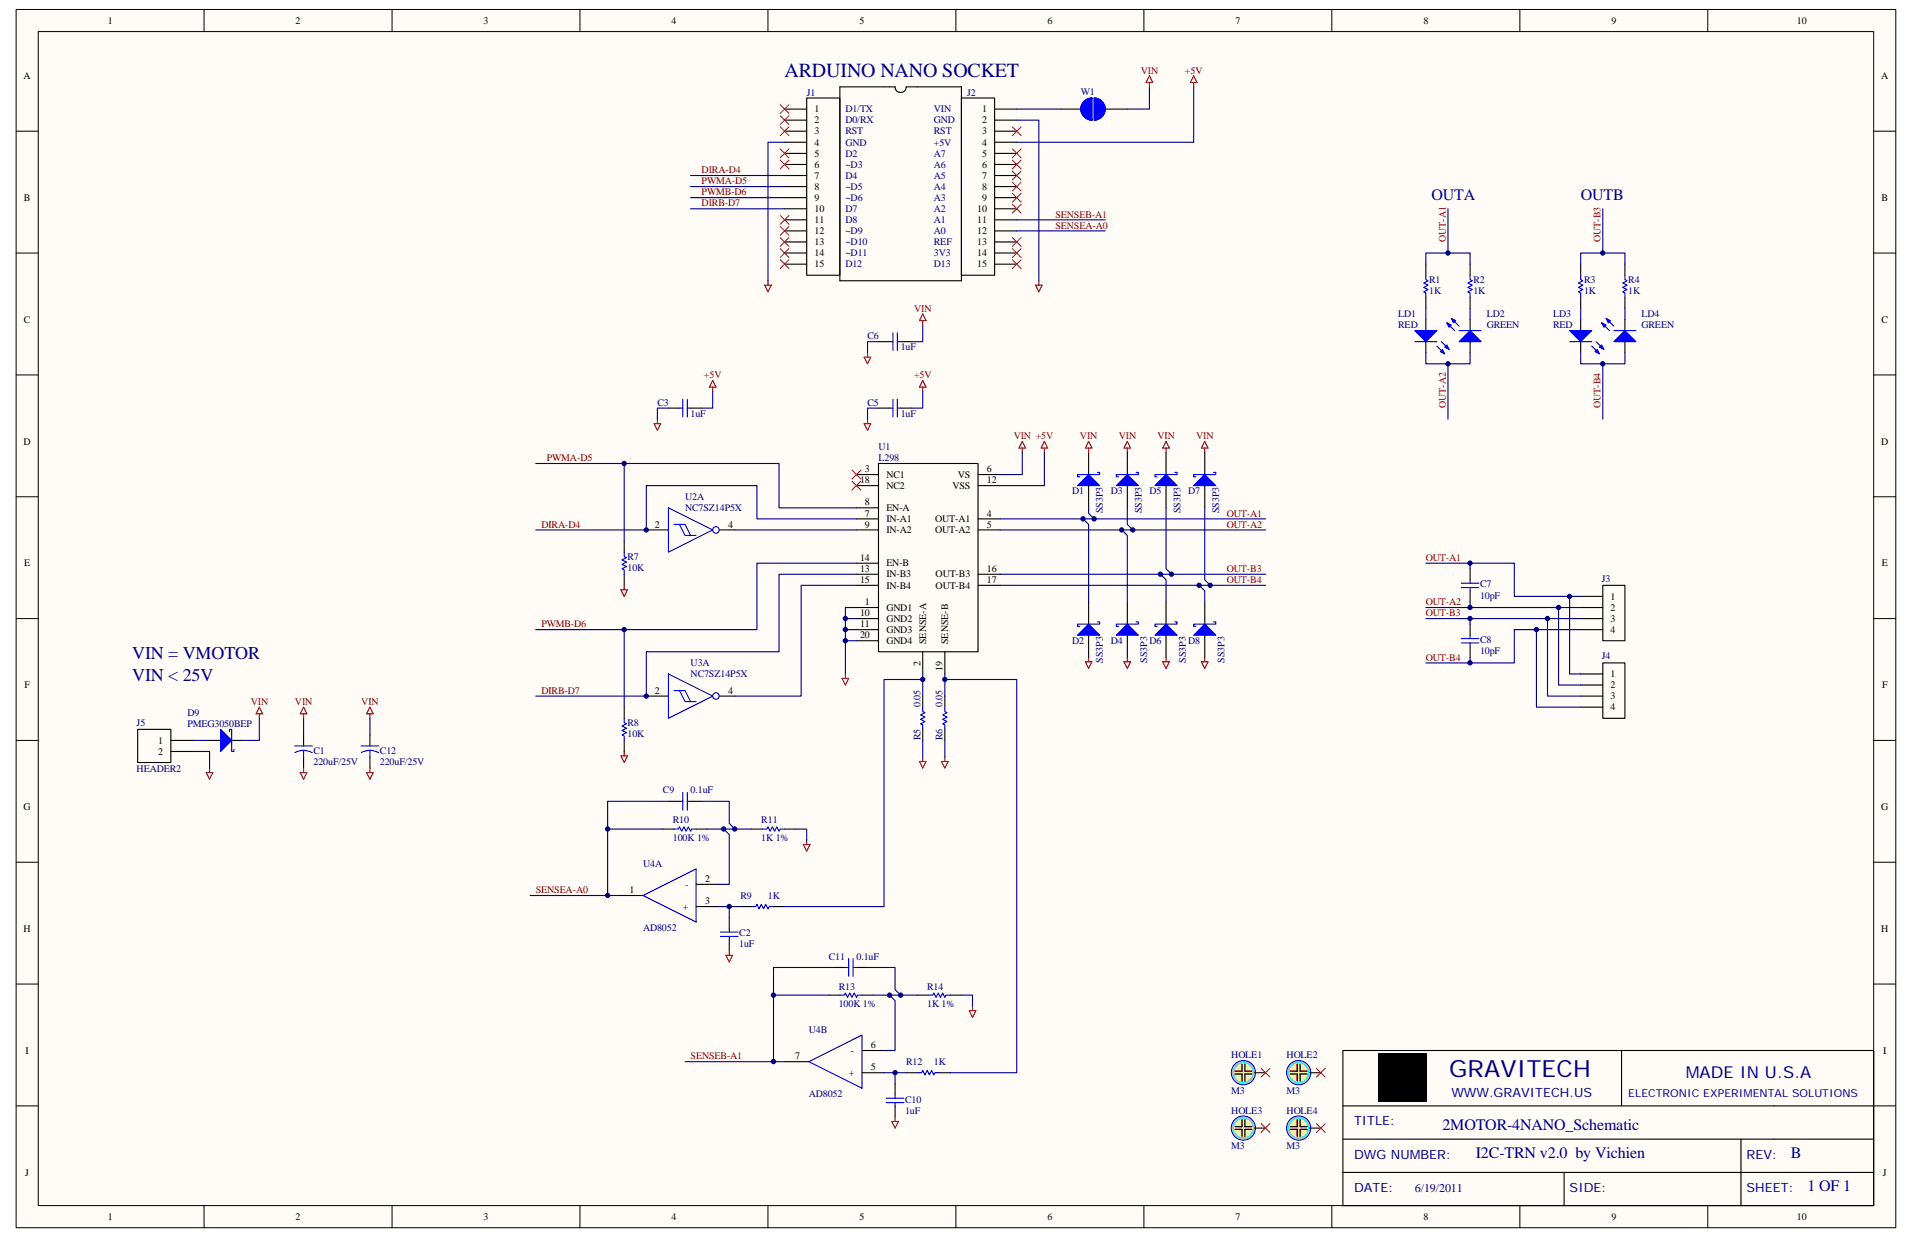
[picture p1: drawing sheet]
<svg xmlns="http://www.w3.org/2000/svg" width="432mm" height="279mm" viewBox="0 0 432 279" stroke-linecap="round" stroke-linejoin="round" font-family="sans-serif">
<path d="M3.7 2.2h424.4v275.1h-424.4z" fill="#fffcf8"/>
<path d="M3.6 2.1h424.5v275.2h-424.5z" fill="none" stroke="#000" stroke-width=".23"/>
<path d="M8.7 7.2h414.4v265.1h-414.4z" fill="#fffcf8"/>
<g fill="none" stroke="#000" stroke-width=".23">
<path d="M8.6 7.1h414.5v265.2h-414.5zM46.1 2.1v5M88.5 2.1v5M131 2.1v5M173.4 2.1v5M215.9 2.1v5M258.3 2.1v5M300.8 2.1v5M343.2 2.1v5M385.7 2.1v5M3.6 29.6h5M423.1 29.6h5"/>
<path d="M3.6 57.1h5M423.1 57.1h5M3.6 84.7h5M423.1 84.7h5M3.6 112.2h5M423.1 112.2h5M3.6 139.7h5M423.1 139.7h5M3.6 167.2h5M423.1 167.2h5M3.6 194.8h5M423.1 194.8h5"/>
<path d="M3.6 222.3h5M423.1 222.3h5M3.6 249.8h5M423.1 249.8h5M46.1 272.3v5M88.5 272.3v5M131 272.3v5M173.4 272.3v5M215.9 272.3v5M258.3 272.3v5M300.8 272.3v5M343.2 272.3v5"/>
<path d="M385.7 272.3v5"/>
</g>
<g fill="none" stroke="#000" stroke-width=".25">
<path d="M189.7 19.6h12.4a1.26 1.26 0 0 0 1 1.3 1.26 1.26 0 0 0 1.5-.8v-.5h12.5v43.8h-27.4zM177.2 24.6h5M177.2 27.1h5M177.2 29.6h5M177.2 32.1h5M177.2 34.6h5M177.2 37.1h5M177.2 39.6h5M182.2 22.1h7.5v40.1h-7.5zM217.1 22.1h7.5v40.1h-7.5zM224.6 24.6h5M224.6 27.1h5"/>
<path d="M224.6 29.6h5M224.6 32.1h5M224.6 34.6h5M224.6 37.1h5M224.6 39.6h5M239.6 24.6h5M249.6 24.6h5M177.2 42.1h5M177.2 44.6h5M177.2 47.2h5M177.2 49.7h5M177.2 52.2h5"/>
<path d="M177.2 54.7h5M177.2 57.1h5M177.2 59.7h5M224.6 42.1h5M224.6 44.6h5M224.6 47.2h5M224.6 49.7h5M224.6 52.2h5M224.6 54.7h5M224.6 57.1h5M224.6 59.7h5M322 59.7v2.5"/>
<path d="M332 59.7v2.5M357 59.7v2.5M367 59.7v2.5M198.4 77.2h2.5M203.4 77.2h2.5M322 67.2v2.5M322 72.2v2.5M322 77.2v2.5M332 67.2v2.5M332 72.2v2.5M332 77.2v2.5M357 67.2v2.5"/>
<path d="M357 72.2v2.5M357 77.2v2.5M367 67.2v2.5M367 72.2v2.5M367 77.2v2.5M151 92.2h2.5M156 92.2h2.5M198.4 92.2h2.5M203.4 92.2h2.5M146 119.7h5M162.5 119.7h3.4M193.4 107.2h5"/>
<path d="M193.4 117.2h5M193.4 119.7h5M193.4 114.7h5M193.4 109.7h5M198.4 104.7h22.5v42.5h-22.5zM220.9 107.2h5M220.9 117.2h5M220.9 119.7h5M220.9 109.7h5M245.9 102.2v5M245.9 109.7v5M254.6 102.2v5"/>
<path d="M254.6 109.7v5M263.3 102.2v5M263.3 109.7v5M272.1 102.2v5M272.1 109.7v5M141 122.2v2.5M141 129.7v2.5M193.4 137.2h5M193.4 139.7h5M193.4 129.7h5M193.4 127.2h5M193.4 132.2h5"/>
<path d="M220.9 129.7h5M220.9 132.2h5M245.9 136v5M254.6 136v5M263.3 136v5M272.1 136v5M332 128.5v2.5M332 133.5v2.5M357 134.7h5M357 137.2h5M357 139.7h5M362 132.2h5v12.5h-5z"/>
<path d="M141 159.7v2.5M146 157.2h5M162.5 157.2h3.4M193.4 142.2h5M193.4 144.7h5M208.4 147.2v5M208.4 157.2v2.5M213.4 147.2v5M213.4 157.2v2.5M245.9 143.5v5M254.6 143.5v5M263.3 143.5v5"/>
<path d="M272.1 143.5v5M332 141v2.5M332 146v2.5M357 142.2h5M357 152.2h5M357 154.7h5M357 157.2h5M357 159.7h5M362 149.7h5v12.5h-5zM31.1 164.7h7.5v7.5h-7.5zM38.6 167.2h5M38.6 169.7h5"/>
<path d="M47.3 167.2h2.5M52.3 167.2h2.5M68.6 166v2.5M68.6 171v2.5M83.5 166v2.5M83.5 171v2.5M141 167.2v2.5M208.4 164.7v2.5M213.4 164.7v2.5M149.7 187.3h2.5M151 181h2.5M156 181h2.5"/>
<path d="M157.2 199.7h5M157.2 187.3h2.5M169.7 187.3h2.5M177.2 187.3h2.5M139.7 202.3h5.5M157.2 204.8h5M164.7 207.3v2.5M164.7 212.3v2.5M167.2 204.8h2.5M174.7 204.8h2.5M188.4 218.5h2.5M193.4 218.5h2.5"/>
<path d="M177.2 239.8h5.5M187.2 224.8h2.5M194.7 224.8h2.4M194.7 237.3h4.9M207.1 224.8h2.5M214.6 224.8h2.5M366.2 237.3v12.5M194.7 242.3h4.9M202.1 244.8v2.5M202.1 249.8v2.5M204.6 242.3h2.5M212.1 242.3h2.5"/>
<path d="M303.3 257.3h119.8v7.5M303.3 249.8h119.8v7.5M393.2 257.3v15M423.1 249.8v-12.5h-119.8v35h119.8v-7.5h-119.8M353.2 264.8v7.5"/>
</g>
<path d="M311.3 237.8h11v11h-11z" fill="#000"/>
<g fill="none" stroke="#00f" stroke-width=".25">
<path d="M246.6 27.1a2.49 2.49 0 0 1-2.5-2.5 2.49 2.49 0 0 1 2.5-2.5v5M247.1 27.1a2.49 2.49 0 0 0 2.5-2.5 2.49 2.49 0 0 0-2.5-2.5v5M200.9 77.2h.8M201.7 75.2v4M202.6 75.2v4M202.6 77.2h.8M319.5 77.2h5M322 62.2v1l.5 .2-1 .5 1 .5-1 .5 1 .5-1 .5 .5 .3v1M324.5 78.2l1.8 1.7M325.5 77.2l1.8 1.7M326.7 72.9l1.8 1.8M327.8 71.9l1.7 1.8"/>
<path d="M329.5 74.7h5M332 62.2v1l.5 .2-1 .5 1 .5-1 .5 1 .5-1 .5 .5 .3v1M354.5 77.2h5M357 62.2v1l.5 .2-1 .5 1 .5-1 .5 1 .5-1 .5 .5 .3v1M359.5 78.2l1.7 1.7M360.5 77.2l1.7 1.7M361.7 72.9l1.8 1.8M362.7 71.9l1.8 1.8M364.5 74.7h5M367 62.2v1l.5 .2-1 .5 1 .5-1 .5 1 .5-1 .5 .5 .3v1M153.5 92.2h.7M154.2 90.2v4"/>
<path d="M155.2 92.2h.8M155.2 90.2v4M200.9 92.2h.8M201.7 90.2v4M202.6 90.2v4M202.6 92.2h.8M151 114.7l10 5-10 5zM152.2 118.4h1.3l1.2 2.5h2.5M153.5 118.4h1.2l1.3 2.5M247.8 106.7h.5v.5h-4.9v.5h.5M256.6 106.7h.5v.5h-5v.5h.5M265.3 106.7h.5v.5h-5v.5h.5"/>
<path d="M274.1 106.7h.5v.5h-5v.5h.5M141 124.7v1l.5 .3-1 .4 1 .6-1 .5 1 .5-1 .5 .5 .2v1M330 131.7h4M330 132.7h4M332 131v.7M332 132.7v.8M151 152.2l10 5-10 5zM152.2 156h1.3l1.2 2.5h2.5M153.5 156h1.2l1.3 2.5M208.4 159.7v1l.5 .3-1 .5 1 .5-1 .5 1 .5-1 .5 .5 .2v1M213.4 159.7v1l.5 .3-1 .5 1 .5-1 .5 1 .5-1 .5 .5 .2v1M247.8 140.5h.5v.5h-4.9v.5h.5"/>
<path d="M256.6 140.5h.5v.5h-5v.5h.5M265.3 140.5h.5v.5h-5v.5h.5M274.1 140.5h.5v.5h-5v.5h.5M330 144.2h4M330 145.2h4M332 143.5v.7M332 145.2v.8M51.8 165.2v-.5h.5v5h.5v-.5M66.5 168.5h4M66.6 170l1.1-.4 .9-.1 1.2 .2 .7 .3M68.6 169.5v1.5M81.5 168.5h4"/>
<path d="M81.6 170l1.1-.4 .9-.1 1.1 .2 .8 .3M83.5 169.5v1.5M141 162.2v1l.5 .3-1 .5 1 .5-1 .5 1 .5-1 .5 .5 .2v1M154.2 179v4M155.2 179v4M152.2 187.3h1l.3-.5 .5 .9 .5-.9 .5 .9 .4-.9 .6 .9 .2-.4h1M153.5 181h.7M155.2 181h.8M172.2 187.3h1l.2-.5 .5 .9 .5-.9 .5 .9 .5-.9 .5 .9 .3-.4h1M145.2 202.3l12-6v12zM162.7 211.5h4M162.7 210.5h4"/>
<path d="M164.7 209.8v.7M164.7 211.5v.8M169.7 204.8h1l.2-.5 .5 1 .5-1 .5 1 .5-1 .5 1 .3-.5h1M190.9 218.5h.8M191.7 216.5v4M192.7 216.5v4M192.7 218.5h.7M182.7 239.8l12-6v12zM189.7 224.8h1l.2-.5 .5 1 .5-1 .5 1 .5-1 .5 1 .3-.5h1M209.6 224.8h1.1l.2-.5 .5 1 .5-1 .5 1 .5-1 .5 1 .2-.5h1M200.2 248.1h4M200.2 249h4"/>
<path d="M202.1 247.3v.8M202.1 249v.8M207.1 242.3h1.1l.2-.5 .5 1 .5-1 .5 1 .5-1 .5 1 .2-.5h1"/>
<circle cx="161.7" cy="119.7" r=".74"/>
<circle cx="161.7" cy="157.2" r=".73"/>
</g>
<g fill="#00f" stroke="#00f" stroke-width=".25">
<path d="M49.8 164.7l2.5 2.5-2.5 2.5z"/>
<path d="M243.4 109.7l2.5-2.5 2.4 2.5z"/>
<path d="M319.5 74.7h5l-2.5 2.5z"/>
<path d="M325.3 79.4l.5-.5 .5 1z"/>
<path d="M326.7 77.9l.6 1-1-.5z"/>
<path d="M329.5 77.2l2.5-2.5 2.5 2.5z"/>
<path d="M327.8 71.9l1 .5-.5 .5z"/>
<path d="M326.7 72.9l1.1 .5-.5 .5z"/>
<path d="M354.5 74.7h5l-2.5 2.5z"/>
<path d="M360.2 79.4l.5-.5 .5 1z"/>
<path d="M361.2 78.4l.5-.5 .5 1z"/>
<path d="M364.5 77.2l2.5-2.5 2.5 2.5z"/>
<path d="M362.7 71.9l1 .5-.5 .5z"/>
<path d="M361.7 72.9l1 .5-.5 .5z"/>
<path d="M252.1 109.7l2.5-2.5 2.5 2.5z"/>
<path d="M260.8 109.7l2.5-2.5 2.5 2.5z"/>
<path d="M269.6 109.7l2.5-2.5 2.5 2.5z"/>
<path d="M243.4 143.5l2.5-2.5 2.4 2.5z"/>
<path d="M252.1 143.5l2.5-2.5 2.5 2.5z"/>
<path d="M260.8 143.5l2.5-2.5 2.5 2.5z"/>
<path d="M269.6 143.5l2.5-2.5 2.5 2.5z"/>
</g>
<g fill="none" stroke="#000080" stroke-width=".25">
<path d="M259.6 19.6v5h-5M269.6 19.6v12.5h-40M156 39.6h21.2M177.2 32.1h-3.8v31.3M229.6 27.1h5v36.3M229.6 24.6h10M156 42.1h21.2M156 44.6h21.2M156 47.2h21.2M229.6 49.7h20M229.6 52.2h20M322 59.7v-2.5h10v2.5"/>
<path d="M327 47.2v10M357 59.7v-2.5h10v2.5M362 47.2v10M198.4 77.2h-2.5v2.5M208.4 73.4v3.8h-2.5M322 79.7v2.5h10v-2.5M322 69.7v2.5M332 69.7v2.5M357 79.7v2.5h10v-2.5M357 69.7v2.5M367 69.7v2.5M151 92.2h-2.5v2.5"/>
<path d="M161 88.4v3.8h-2.5M198.4 92.2h-2.5v2.5M208.4 88.4v3.8h-2.5M327 82.2v12.5M362 82.2v12.5M121 104.7h54.9v10h17.5M141 104.7v17.5M165.9 119.7h27.5M193.4 117.2h-22.5v-7.5h-24.9v10h-25M225.9 117.2h59.9M225.9 119.7h59.9M230.9 102.2v5h-5"/>
<path d="M235.9 102.2v7.5h-10M244.6 117.2l1.3 1.2v17.6M245.9 114.7v1.3l1.2 1.2M253.3 119.7l1.3 1.2v15.1M254.6 114.7v3.7l1.2 1.3M263.3 114.7v13.8l1.3 1.2M272.1 114.7v16.3l1.2 1.2M190.9 139.7h2.5M193.4 132.2h-12.5v25h-15M193.4 137.2h-2.5v15M193.4 127.2h-22.5v15h-49.9M193.4 129.7h-17.5v17.5h-29.9v10h-25"/>
<path d="M225.9 129.7h59.9M225.9 132.2h59.9M262.1 129.7l1.2 1.3v5M270.8 132.2l1.3 1.3v2.5M322 137.2h35M322 139.7h35M322 127.2h20v7.5h15M332 127.2v1.3M332 136v1.2M332 139.7v1.3M349.5 139.7v17.5h7.5M352 137.2v17.5h5"/>
<path d="M354.5 134.7v17.5h2.5M141 142.2v17.5M190.9 142.2h2.5M190.9 144.7h2.5M208.4 153.5h-8.8v51.3h-22.4M208.4 152.2v5M213.4 153.5h16.2v88.8h-15M213.4 152.2v5M332 148.5v1.2M347 142.2v17.5h10M357 142.2h-15v7.5h-20M43.6 169.7h3.7v3.8"/>
<path d="M43.6 167.2h3.7M58.6 162.2v5h-3.8M68.6 162.2v3.8M83.5 162.2v3.8M208.4 167.2v3.8M213.4 167.2v3.8M149.7 187.3h-12.5v15h2.5M151 181h-13.8v6.3M158.5 181h6.2v5l1.2 1.3M159.7 187.3h10M163.4 187.3l1.3 1.2v11.2h-2.5M179.7 187.3h2.5v2.5"/>
<path d="M119.7 202.3h17.5M162.2 204.8h5M164.7 204.8v2.5M188.4 218.5h-13.7v6.3M195.9 218.5h6.2v5l1.3 1.3M154.7 239.8h20M187.2 224.8h-12.5v15h2.5M197.1 224.8h10M200.9 224.8l1.2 1.2v11.3h-2.5M217.1 224.8h2.5v2.5M199.6 242.3h5M202.1 242.3v2.5"/>
</g>
<g fill="none" stroke="#800000" stroke-width=".25">
<path d="M259.6 17.1l.7 1.5h-1.5zM259.6 18.6v1M269.6 17.1l.7 1.5h-1.5zM269.6 18.6v1M172.7 64.4h1.5l-.8 1.5zM173.4 63.4v1M195.9 79.7v1M208.4 70.9l.7 1.5h-1.5zM208.4 72.4v1M233.9 64.4h1.5l-.8 1.5zM234.6 63.4v1M147.7 95.7h1.5l-.7 1.5z"/>
<path d="M148.5 94.7v1M161 85.9l.7 1.5h-1.5zM161 87.4v1M195.2 80.7h1.5l-.8 1.5zM195.2 95.7h1.5l-.8 1.5zM195.9 94.7v1M208.4 85.9l.7 1.5h-1.5zM208.4 87.4v1M230.9 99.7l.7 1.5h-1.5zM235.9 99.7l.7 1.5h-1.5zM245.9 99.7l.7 1.5h-1.5zM254.6 99.7l.7 1.5h-1.5z"/>
<path d="M263.3 99.7l.8 1.5h-1.5zM272.1 99.7l.7 1.5h-1.5zM230.9 101.2v1M235.9 101.2v1M245.9 101.2v1M254.6 101.2v1M263.3 101.2v1M272.1 101.2v1M140.2 133.2h1.5l-.7 1.5zM141 132.2v1M58.6 159.7l.7 1.5h-1.5zM68.6 159.7l.7 1.5h-1.5z"/>
<path d="M83.5 159.7l.8 1.5h-1.5zM190.2 153.2h1.5l-.8 1.5zM190.9 152.2v1M245.1 149.5h1.5l-.7 1.5zM245.9 148.5v1M253.8 149.5h1.5l-.7 1.5zM254.6 148.5v1M262.6 149.5h1.5l-.8 1.5zM263.3 148.5v1M271.3 149.5h1.5l-.7 1.5zM272.1 148.5v1M46.6 174.5h1.5l-.8 1.5z"/>
<path d="M47.3 173.5v1M58.6 161.2v1M67.8 174.5h1.5l-.7 1.5zM68.6 161.2v1M68.6 173.5v1M82.8 174.5h1.5l-.8 1.5zM83.5 161.2v1M83.5 173.5v1M140.2 170.7h1.5l-.7 1.5zM141 169.7v1M207.6 172h1.5l-.7 1.5zM208.4 171v1"/>
<path d="M212.6 172h1.5l-.7 1.5zM213.4 171v1M181.4 190.8h1.5l-.7 1.5zM182.2 189.8v1M163.9 215.8h1.5l-.7 1.5zM164.7 214.8v1M218.9 228.3h1.5l-.8 1.5zM219.6 227.3v1M201.4 253.3h1.5l-.8 1.5zM202.1 252.3v1"/>
</g>
<g fill="none" stroke="#f00" stroke-width=".23">
<path d="M176.2 23.6l2 2M176.2 26.1l2 2M176.2 28.6l2 2M176.2 33.6l2 2M176.2 36.2l2 1.9M178.2 23.6l-2 2M178.2 26.1l-2 2M178.2 28.6l-2 2M178.2 33.6l-2 2M178.2 36.2l-2 1.9M228.6 28.6l2 2M228.6 33.6l2 2"/>
<path d="M228.6 36.2l2 1.9M228.6 38.7l2 1.9M230.6 28.6l-2 2M230.6 33.6l-2 2M230.6 36.2l-2 1.9M230.6 38.7l-2 1.9M176.2 48.7l2 2M176.2 51.2l2 1.9M176.2 53.7l2 1.9M176.2 56.2l2 2M176.2 58.7l2 2M178.2 48.7l-2 2"/>
<path d="M178.2 51.2l-2 1.9M178.2 53.7l-2 1.9M178.2 56.2l-2 2M178.2 58.7l-2 2M228.6 41.1l2 2M228.6 43.6l2 2.1M228.6 46.1l2 2.1M228.6 53.7l2 1.9M228.6 56.2l2 2M228.6 58.7l2 2M230.6 41.1l-2 2M230.6 43.6l-2 2.1"/>
<path d="M230.6 46.1l-2 2.1M230.6 53.7l-2 1.9M230.6 56.2l-2 2M230.6 58.7l-2 2M192.4 106.2l2 2M192.4 108.7l2 2M194.4 106.2l-2 2M194.4 108.7l-2 2"/>
</g>
<g fill="#00f" stroke="#00f" stroke-width=".23">
<path d="M244.6 23.1l.5-.5 1-.5h.5v5a2.5 2.5 0 0 1-2.2-1.3 2.5 2.5 0 0 1 .2-2.7z" fill-rule="evenodd"/>
<path d="M247.1 22.1a2.5 2.5 0 0 1 2.5 2.5 2.5 2.5 0 0 1-2.5 2.5z" fill-rule="evenodd"/>
</g>
<circle cx="280.8" cy="242.3" r="2.73" fill="#c0c0c0" stroke="#00f" stroke-width=".23"/>
<circle cx="280.8" cy="242.3" r="2.24" fill="#f1f220" stroke="#0ff" stroke-width=".23"/>
<path d="M278.9 242.6h1.6v1.6M280.5 240.4v1.6h-1.6M281.1 240.4v1.6h1.6M282.7 242.6h-1.6v1.6M283.3 242.3h2.5" fill="none" stroke="#000" stroke-width=".25"/>
<circle cx="293.3" cy="242.3" r="2.73" fill="#c0c0c0" stroke="#00f" stroke-width=".23"/>
<circle cx="293.3" cy="242.3" r="2.24" fill="#f1f220" stroke="#0ff" stroke-width=".23"/>
<path d="M291.4 242.6h1.6v1.6M293 240.4v1.6h-1.6M293.6 240.4v1.6h1.6M295.2 242.6h-1.6v1.6M295.8 242.3h2.5" fill="none" stroke="#000" stroke-width=".25"/>
<circle cx="280.8" cy="254.8" r="2.73" fill="#c0c0c0" stroke="#00f" stroke-width=".23"/>
<circle cx="280.8" cy="254.8" r="2.24" fill="#f1f220" stroke="#0ff" stroke-width=".23"/>
<path d="M278.9 255.1h1.6v1.6M280.5 252.9v1.6h-1.6M281.1 252.9v1.6h1.6M282.7 255.1h-1.6v1.6M283.3 254.8h2.5" fill="none" stroke="#000" stroke-width=".25"/>
<circle cx="293.3" cy="254.8" r="2.73" fill="#c0c0c0" stroke="#00f" stroke-width=".23"/>
<circle cx="293.3" cy="254.8" r="2.24" fill="#f1f220" stroke="#0ff" stroke-width=".23"/>
<path d="M291.4 255.1h1.6v1.6M293 252.9v1.6h-1.6M293.6 252.9v1.6h1.6M295.2 255.1h-1.6v1.6M295.8 254.8h2.5" fill="none" stroke="#000" stroke-width=".25"/>
<path d="M284.8 241.3l2 2M284.8 253.8l2 2M286.8 241.3l-2 2M286.8 253.8l-2 2M297.3 241.3l2 2M297.3 253.8l2 2M299.3 241.3l-2 2M299.3 253.8l-2 2" fill="none" stroke="#f00" stroke-width=".23"/>
<g fill="#000080" stroke="#000080" stroke-width=".23">
<circle cx="137.2" cy="202.2" r=".49"/>
<circle cx="137.2" cy="187.2" r=".49"/>
<circle cx="141" cy="142.2" r=".48"/>
<circle cx="140.9" cy="104.7" r=".49"/>
<circle cx="145.9" cy="157.2" r=".48"/>
<circle cx="145.9" cy="119.7" r=".48"/>
<circle cx="163.4" cy="187.2" r=".49"/>
<circle cx="164.7" cy="204.7" r=".49"/>
<circle cx="165.9" cy="187.2" r=".49"/>
<circle cx="174.7" cy="239.8" r=".49"/>
<circle cx="174.7" cy="224.8" r=".49"/>
<circle cx="190.9" cy="144.7" r=".49"/>
<circle cx="190.9" cy="142.2" r=".49"/>
<circle cx="190.9" cy="139.7" r=".49"/>
<circle cx="200.9" cy="224.8" r=".49"/>
<circle cx="202.1" cy="242.3" r=".49"/>
<circle cx="203.4" cy="224.8" r=".49"/>
<circle cx="208.4" cy="153.5" r=".49"/>
<circle cx="213.4" cy="153.5" r=".49"/>
<circle cx="244.6" cy="117.2" r=".49"/>
<circle cx="247.1" cy="117.2" r=".49"/>
<circle cx="253.3" cy="119.7" r=".48"/>
<circle cx="255.8" cy="119.7" r=".48"/>
<circle cx="262.1" cy="129.7" r=".49"/>
<circle cx="264.6" cy="129.7" r=".49"/>
<circle cx="270.8" cy="132.2" r=".49"/>
<circle cx="273.3" cy="132.2" r=".49"/>
<circle cx="327" cy="82.2" r=".49"/>
<circle cx="327" cy="57.1" r=".49"/>
<circle cx="332" cy="149.7" r=".49"/>
<circle cx="332" cy="139.7" r=".48"/>
<circle cx="332" cy="137.2" r=".49"/>
<circle cx="332" cy="127.2" r=".48"/>
<circle cx="347" cy="142.2" r=".48"/>
<circle cx="349.5" cy="139.7" r=".48"/>
<circle cx="352" cy="137.2" r=".49"/>
<circle cx="354.5" cy="134.7" r=".49"/>
<circle cx="361.9" cy="82.2" r=".49"/>
<circle cx="361.9" cy="57.1" r=".49"/>
</g>
<text font-size="5.4" fill="#000080" x="327.3" y="243.2">GRAVITECH</text>
<text font-size="4.5" fill="#000080" x="177.2" y="17.4">ARDUINO NANO SOCKET</text>
<g font-size="4.1" fill="#000080">
<text x="29.9" y="148.8">VIN = VMOTOR</text>
<text x="29.9" y="153.8">VIN &lt; 25V</text>
</g>
<text font-size="3.7" fill="#000080" x="380.7" y="243.5">MADE IN U.S.A</text>
<g font-size="3.6" fill="#000080">
<text x="323.3" y="45.1">OUTA</text>
<text x="357" y="45.1">OUTB</text>
<text x="325.8" y="255.2">2MOTOR-4NANO_Schematic</text>
<text x="333.3" y="261.5">I2C-TRN v2.0 by Vichien</text>
<text x="404.4" y="261.5">B</text>
<text x="408.2" y="269">1 OF 1</text>
</g>
<g font-size="2.9" fill="#000080">
<text x="327.8" y="247.7">WWW.GRAVITECH.US</text>
<text x="305.8" y="254.2">TITLE:</text>
<text x="305.8" y="261.7">DWG NUMBER:</text>
<text x="394.4" y="261.7">REV:</text>
<text x="305.8" y="269.2">DATE:</text>
<text x="354.5" y="269.2">SIDE:</text>
<text x="394.4" y="269.2">SHEET:</text>
</g>
<text font-size="2.7" fill="#000080" x="319.5" y="269.2">6/19/2011</text>
<text font-size="2.5" fill="#000080" x="367.7" y="247.8">ELECTRONIC EXPERIMENTAL SOLUTIONS</text>
<g font-size="2.3">
<text x="24.3" y="5.4">1</text>
<text x="66.8" y="5.4">2</text>
<text x="109.2" y="5.4">3</text>
<text x="151.7" y="5.4">4</text>
<text x="194.1" y="5.4">5</text>
<text x="236.6" y="5.4">6</text>
<text x="279" y="5.4">7</text>
<text x="321.5" y="5.4">8</text>
<text x="363.9" y="5.4">9</text>
<text x="405.8" y="5.4">10</text>
<text x="5.3" y="17.9">A</text>
<text x="424.9" y="17.9">A</text>
<text x="183.9" y="25.4">1</text>
<text x="183.9" y="27.9">2</text>
<text x="221.8" y="25.4">1</text>
<text x="221.8" y="27.9">2</text>
<text x="183.9" y="30.4">3</text>
<text x="183.9" y="32.9">4</text>
<text x="183.9" y="35.4">5</text>
<text x="221.8" y="30.4">3</text>
<text x="221.8" y="32.9">4</text>
<text x="221.8" y="35.4">5</text>
<text x="183.9" y="37.9">6</text>
<text x="183.9" y="40.4">7</text>
<text x="221.8" y="37.9">6</text>
<text x="221.8" y="40.4">7</text>
<text x="5.4" y="45.4">B</text>
<text x="183.9" y="42.9">8</text>
<text x="183.9" y="45.4">9</text>
<text x="183.9" y="47.9">10</text>
<text x="220.7" y="47.9">10</text>
<text x="221.8" y="42.9">8</text>
<text x="221.8" y="45.4">9</text>
<text x="424.9" y="45.4">B</text>
<text x="183.9" y="50.4">11</text>
<text x="183.9" y="52.9">12</text>
<text x="220.7" y="50.4">11</text>
<text x="220.7" y="52.9">12</text>
<text x="183.9" y="55.4">13</text>
<text x="183.9" y="57.9">14</text>
<text x="220.7" y="55.4">13</text>
<text x="220.7" y="57.9">14</text>
<text x="183.9" y="60.4">15</text>
<text x="220.7" y="60.4">15</text>
<text x="5.4" y="72.9">C</text>
<text x="424.9" y="72.9">C</text>
<text x="5.3" y="100.4">D</text>
<text x="424.9" y="100.4">D</text>
<text x="195.3" y="106.7">3</text>
<text x="200.2" y="107.9">NC1</text>
<text x="216.3" y="107.9">VS</text>
<text x="222.9" y="106.7">6</text>
<text x="194.2" y="109.2">18</text>
<text x="200.2" y="110.4">NC2</text>
<text x="215.1" y="110.4">VSS</text>
<text x="222.9" y="109.2">12</text>
<text x="147.9" y="119.2">2</text>
<text x="164.5" y="119.2">4</text>
<text x="195.3" y="116.7">7</text>
<text x="195.3" y="114.2">8</text>
<text x="195.3" y="119.2">9</text>
<text x="200.2" y="117.9">IN-A1</text>
<text x="200.2" y="115.4">EN-A</text>
<text x="211.2" y="117.9">OUT-A1</text>
<text x="222.9" y="116.7">4</text>
<text x="222.9" y="119.2">5</text>
<text x="200.2" y="120.4">IN-A2</text>
<text x="211.2" y="120.4">OUT-A2</text>
<text x="5.5" y="127.9">E</text>
<text x="194.2" y="129.2">13</text>
<text x="194.2" y="126.7">14</text>
<text x="194.2" y="131.7">15</text>
<text x="200.2" y="130.4">IN-B3</text>
<text x="200.2" y="127.9">EN-B</text>
<text x="211.3" y="130.4">OUT-B3</text>
<text x="222.9" y="129.2">16</text>
<text x="222.9" y="131.7">17</text>
<text x="425" y="127.9">E</text>
<text x="195.3" y="136.7">1</text>
<text x="200.2" y="137.9">GND1</text>
<text x="200.2" y="132.9">IN-B4</text>
<text x="211.3" y="132.9">OUT-B4</text>
<text x="363.7" y="135.4">1</text>
<text x="363.7" y="137.9">2</text>
<text x="194.2" y="139.2">10</text>
<text x="194.2" y="141.7">11</text>
<text x="200.2" y="140.4">GND2</text>
<text x="200.2" y="142.9">GND3</text>
<text x="363.7" y="140.4">3</text>
<text x="363.7" y="142.9">4</text>
<text x="194.2" y="144.2">20</text>
<text x="200.2" y="145.5">GND4</text>
<text x="209.1" y="145.5" transform="rotate(-90 209.1 145.5)">SENSE-A</text>
<text x="214.1" y="145.5" transform="rotate(-90 214.1 145.5)">SENSE-B</text>
<text x="5.5" y="155.4">F</text>
<text x="207.9" y="150.4" transform="rotate(-90 207.9 150.4)">2</text>
<text x="212.9" y="151.5" transform="rotate(-90 212.9 151.5)">19</text>
<text x="363.7" y="153">1</text>
<text x="363.7" y="155.4">2</text>
<text x="425" y="155.4">F</text>
<text x="147.9" y="156.7">2</text>
<text x="164.5" y="156.7">4</text>
<text x="363.7" y="158">3</text>
<text x="363.7" y="160.5">4</text>
<text x="35.8" y="168">1</text>
<text x="35.8" y="170.5">2</text>
<text x="5.3" y="183">G</text>
<text x="424.9" y="183">G</text>
<text x="142.1" y="201.7">1</text>
<text x="154.7" y="200.5">-</text>
<text x="159.2" y="199.2">2</text>
<text x="154.2" y="205.5">+</text>
<text x="159.2" y="204.2">3</text>
<text x="5.3" y="210.5">H</text>
<text x="424.9" y="210.5">H</text>
<text x="5.8" y="238">I</text>
<text x="179.6" y="239.3">7</text>
<text x="192.2" y="238">-</text>
<text x="196.7" y="236.8">6</text>
<text x="425.3" y="238">I</text>
<text x="191.7" y="243">+</text>
<text x="196.7" y="241.8">5</text>
<text x="5.7" y="265.5">J</text>
<text x="425.2" y="265.5">J</text>
<text x="24.3" y="275.5">1</text>
<text x="66.8" y="275.5">2</text>
<text x="109.2" y="275.5">3</text>
<text x="151.7" y="275.5">4</text>
<text x="194.1" y="275.5">5</text>
<text x="236.6" y="275.5">6</text>
<text x="279" y="275.5">7</text>
<text x="321.5" y="275.5">8</text>
<text x="363.9" y="275.5">9</text>
<text x="405.8" y="275.5">10</text>
</g>
<g font-size="2.3" fill="#800000">
<text x="257.6" y="16.6">VIN</text>
<text x="267.6" y="16.6">+5V</text>
<text x="158.5" y="39.1">DIRA-D4</text>
<text x="158.5" y="41.6">PWMA-D5</text>
<text x="158.5" y="46.6">DIRB-D7</text>
<text x="158.5" y="44.1">PWMB-D6</text>
<text x="238.4" y="49.1">SENSEB-A1</text>
<text x="238.4" y="51.6">SENSEA-A0</text>
<text x="326.5" y="54.7" transform="rotate(-90 326.5 54.7)">OUT-A1</text>
<text x="361.5" y="54.7" transform="rotate(-90 361.5 54.7)">OUT-B3</text>
<text x="206.5" y="70.4">VIN</text>
<text x="159" y="85.4">+5V</text>
<text x="206.4" y="85.4">+5V</text>
<text x="326.5" y="92.2" transform="rotate(-90 326.5 92.2)">OUT-A2</text>
<text x="361.5" y="92.2" transform="rotate(-90 361.5 92.2)">OUT-B4</text>
<text x="228.9" y="99.2">VIN +5V</text>
<text x="243.9" y="99.2">VIN</text>
<text x="252.6" y="99.2">VIN</text>
<text x="261.4" y="99.2">VIN</text>
<text x="270.1" y="99.2">VIN</text>
<text x="123.5" y="104.2">PWMA-D5</text>
<text x="122.3" y="119.2">DIRA-D4</text>
<text x="277.1" y="116.7">OUT-A1</text>
<text x="277.1" y="119.2">OUT-A2</text>
<text x="277.1" y="129.2">OUT-B3</text>
<text x="277.1" y="131.7">OUT-B4</text>
<text x="322" y="126.7">OUT-A1</text>
<text x="322" y="136.7">OUT-A2</text>
<text x="122.3" y="141.7">PWMB-D6</text>
<text x="322" y="139.2">OUT-B3</text>
<text x="322" y="149.2">OUT-B4</text>
<text x="56.6" y="159.2">VIN</text>
<text x="66.6" y="159.2">VIN</text>
<text x="81.6" y="159.2">VIN</text>
<text x="122.3" y="156.7">DIRB-D7</text>
<text x="121" y="201.7">SENSEA-A0</text>
<text x="156" y="239.3">SENSEB-A1</text>
</g>
<g font-size="2.3" fill="#000080">
<text x="182.2" y="21.6">J1</text>
<text x="218.4" y="21.6">J2</text>
<text x="244.1" y="21.4">W1</text>
<text x="190.9" y="25.4">D1/TX</text>
<text x="190.9" y="27.9">D0/RX</text>
<text x="210.9" y="25.4">VIN</text>
<text x="210.9" y="27.9">GND</text>
<text x="190.9" y="30.4">RST</text>
<text x="190.9" y="32.9">GND</text>
<text x="190.9" y="35.4">D2</text>
<text x="210.9" y="35.4">A7</text>
<text x="210.9" y="30.4">RST</text>
<text x="210.9" y="32.9">+5V</text>
<text x="190.9" y="37.9">~D3</text>
<text x="190.9" y="40.4">D4</text>
<text x="210.9" y="37.9">A6</text>
<text x="210.9" y="40.4">A5</text>
<text x="190.9" y="42.9">~D5</text>
<text x="190.9" y="45.4">~D6</text>
<text x="190.9" y="47.9">D7</text>
<text x="210.9" y="47.9">A2</text>
<text x="210.9" y="42.9">A4</text>
<text x="210.9" y="45.4">A3</text>
<text x="190.9" y="52.9">~D9</text>
<text x="190.9" y="50.4">D8</text>
<text x="210.9" y="50.4">A1</text>
<text x="210.9" y="52.9">A0</text>
<text x="190.9" y="57.9">~D11</text>
<text x="190.9" y="55.4">~D10</text>
<text x="210.9" y="55.4">REF</text>
<text x="210.9" y="57.9">3V3</text>
<text x="190.9" y="60.4">D12</text>
<text x="210.9" y="60.4">D13</text>
<text x="322.8" y="63.9">R1</text>
<text x="332.8" y="63.9">R2</text>
<text x="357.7" y="63.9">R3</text>
<text x="367.7" y="63.9">R4</text>
<text x="315.8" y="71.6">LD1</text>
<text x="322.8" y="66.4">1K</text>
<text x="332.8" y="66.4">1K</text>
<text x="335.8" y="71.6">LD2</text>
<text x="350.7" y="71.6">LD3</text>
<text x="357.7" y="66.4">1K</text>
<text x="367.7" y="66.4">1K</text>
<text x="370.7" y="71.6">LD4</text>
<text x="195.9" y="76.6">C6</text>
<text x="315.8" y="74.1">RED</text>
<text x="335.8" y="74.1">GREEN</text>
<text x="350.7" y="74.1">RED</text>
<text x="370.7" y="74.1">GREEN</text>
<text x="203.4" y="79.1">1uF</text>
<text x="148.5" y="91.7">C3</text>
<text x="156" y="94.2">1uF</text>
<text x="195.9" y="91.7">C5</text>
<text x="203.4" y="94.2">1uF</text>
<text x="198.4" y="101.7">U1</text>
<text x="198.4" y="104.2">L298</text>
<text x="154.7" y="112.9">U2A</text>
<text x="242.1" y="111.7">D1</text>
<text x="250.8" y="111.7">D3</text>
<text x="259.6" y="111.7">D5</text>
<text x="268.3" y="111.7">D7</text>
<text x="154.7" y="115.4">NC7SZ14P5X</text>
<text x="249.1" y="116" transform="rotate(-90 249.1 116)">SS3P3</text>
<text x="257.8" y="116" transform="rotate(-90 257.8 116)">SS3P3</text>
<text x="266.6" y="116" transform="rotate(-90 266.6 116)">SS3P3</text>
<text x="275.3" y="116" transform="rotate(-90 275.3 116)">SS3P3</text>
<text x="141.7" y="126.4">R7</text>
<text x="141.7" y="128.9">10K</text>
<text x="361.7" y="131.4">J3</text>
<text x="334.3" y="132.7">C7</text>
<text x="334.3" y="135.2">10pF</text>
<text x="242.1" y="145.5">D2</text>
<text x="249.1" y="149.7" transform="rotate(-90 249.1 149.7)">SS3P3</text>
<text x="250.8" y="145.5">D4</text>
<text x="259.1" y="149.7" transform="rotate(-90 259.1 149.7)">SS3P3</text>
<text x="259.6" y="145.5">D6</text>
<text x="267.8" y="149.7" transform="rotate(-90 267.8 149.7)">SS3P3</text>
<text x="268.3" y="145.5">D8</text>
<text x="276.6" y="149.7" transform="rotate(-90 276.6 149.7)">SS3P3</text>
<text x="334.3" y="145.2">C8</text>
<text x="334.3" y="147.7">10pF</text>
<text x="361.7" y="148.9">J4</text>
<text x="156" y="150.5">U3A</text>
<text x="156" y="153">NC7SZ14P5X</text>
<text x="42.4" y="161.7">D9</text>
<text x="207.9" y="159.7" transform="rotate(-90 207.9 159.7)">0.05</text>
<text x="212.9" y="159.7" transform="rotate(-90 212.9 159.7)">0.05</text>
<text x="30.9" y="164">J5</text>
<text x="42.4" y="164.2">PMEG3050BEP</text>
<text x="141.7" y="164">R8</text>
<text x="141.7" y="166.5">10K</text>
<text x="207.9" y="167.2" transform="rotate(-90 207.9 167.2)">R5</text>
<text x="212.9" y="167.2" transform="rotate(-90 212.9 167.2)">R6</text>
<text x="70.8" y="170.2">C1</text>
<text x="70.8" y="172.7">220uF/25V</text>
<text x="85.8" y="170.2">C12</text>
<text x="85.8" y="172.7">220uF/25V</text>
<text x="30.9" y="174.5">HEADER2</text>
<text x="149.7" y="179.2">C9</text>
<text x="156" y="179.2">0.1uF</text>
<text x="152" y="186">R10</text>
<text x="171.9" y="186">R11</text>
<text x="152" y="190">100K 1%</text>
<text x="171.9" y="190">1K 1%</text>
<text x="145.2" y="195.7">U4A</text>
<text x="167.2" y="203">R9</text>
<text x="173.4" y="203">1K</text>
<text x="145.2" y="210.2">AD8052</text>
<text x="167" y="211.5">C2</text>
<text x="167" y="214">1uF</text>
<text x="187.2" y="216.7">C11</text>
<text x="193.4" y="216.7">0.1uF</text>
<text x="189.4" y="223.5">R13</text>
<text x="189.4" y="227.5">100K 1%</text>
<text x="209.4" y="223.5">R14</text>
<text x="209.4" y="227.5">1K 1%</text>
<text x="182.7" y="233.3">U4B</text>
<text x="278.1" y="239">HOLE1</text>
<text x="290.6" y="239">HOLE2</text>
<text x="204.7" y="240.5">R12</text>
<text x="210.9" y="240.5">1K</text>
<text x="182.7" y="247.8">AD8052</text>
<text x="204.4" y="249">C10</text>
<text x="204.4" y="251.5">1uF</text>
<text x="278.1" y="247">M3</text>
<text x="278.1" y="251.5">HOLE3</text>
<text x="290.6" y="247">M3</text>
<text x="290.6" y="251.5">HOLE4</text>
<text x="278.1" y="259.5">M3</text>
<text x="290.6" y="259.5">M3</text>
</g>
</svg>
